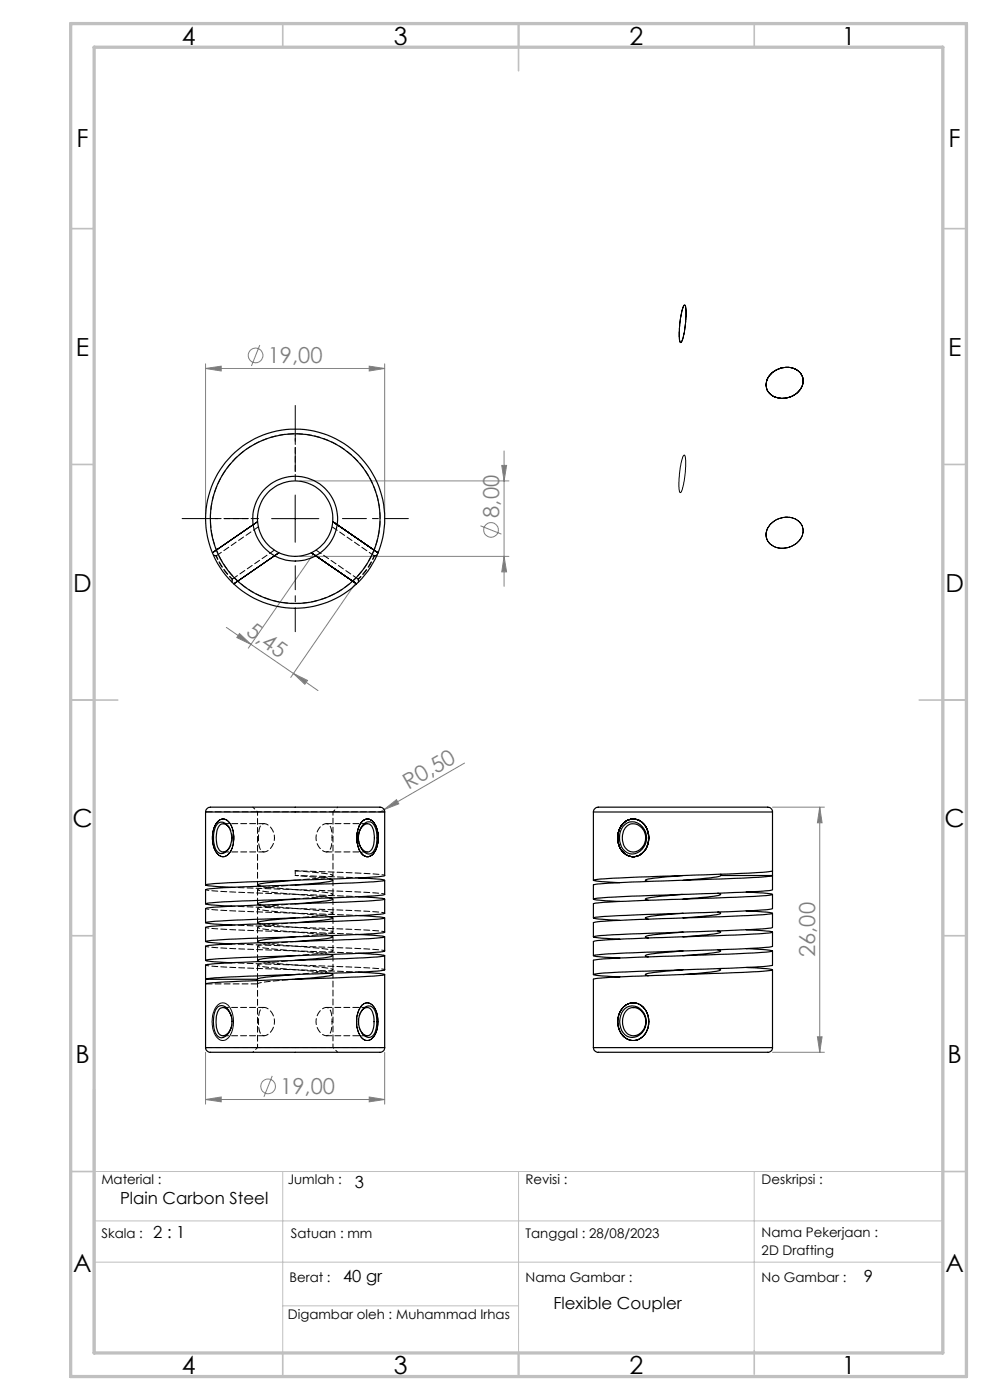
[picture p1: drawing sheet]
<svg xmlns="http://www.w3.org/2000/svg" width="210mm" height="297mm" viewBox="0 0 210 297" stroke-linecap="round" stroke-linejoin="round" font-family="sans-serif">
<g fill="none" stroke="#808080" stroke-width=".21">
<path d="M43.6 78.2l3.3-.5v1zM43.6 77.2v31.8M43.6 78.2h38M55.1 73.2l-1.8 4.4M78.3 77.7l3.3 .5-3.3 .5zM81.6 77.2v31.8M106.4 98.7h1.1l-.6 3.3zM106.9 95.7v28.7M63.6 102h44.3M63.6 118h44.3M66.5 117.5l-13.8 20M101.9 111.5l4.5 1.8"/>
<path d="M106.9 118l.6 3.3h-1.1zM48 133.1l5.2 3.6M50.8 134.4l2.4 2.3-3-1.4zM53.2 136.7l9 6.2M75.4 123.7l-13.7 20M62.2 142.9l5.3 3.6M62.2 142.9l3 1.5-.5 .8zM81.5 171.7l2.6-2.1 .5 .9zM81.5 171.7l-.9 .6M98.5 161.9l-17 9.8M163.9 171.2h11M173.9 171.2l.5 3.4h-1z"/>
<path d="M173.9 171.2v52M173.4 220h1l-.5 3.2zM43.6 233.3l3.3-.6v1zM43.6 223.2v11M43.6 233.3h38M57.7 228.2l-1.7 4.5M78.3 232.7l3.3 .6-3.3 .4zM81.6 223.2v11M163.9 223.2h11"/>
<circle cx="54.2" cy="75.4" r="1.55"/>
<circle cx="104.2" cy="112.4" r="1.56"/>
<circle cx="56.9" cy="230.5" r="1.55"/>
</g>
<g fill="none" stroke="#000" stroke-width=".21">
<path d="M145.1 64.8l.1-.1a4.9 4.9 0 0 1 .3 3.3l-.2 1.7a6.3 6.3 0 0 1-.9 3 2.85 2.85 0 0 1-.3-2.5l.3-2.8 .3-1.8zM163.7 79.2a4.3 4.3 0 0 1 6.2 .1 3.4 3.4 0 0 1-2.1 4.8 3.7 3.7 0 0 1-5.2-1.8l-.1-.9a3.3 3.3 0 0 1 1.2-2.2zM145 96.7l.1-.1a5.2 5.2 0 0 1 .3 3.2l-.3 2.3a3.7 3.7 0 0 1-.8 2.4 9.2 9.2 0 0 1-.1-4.7l.3-1.6zM45 117.3l9.6-6.6-9.6 6.6M57.6 110h10M59.2 117.3l-9.6 6.6M62.6 105v10M66 117.3l9.6 6.6M80.2 117.3l-9.6-6.6 9.6 6.6M163.4 111.2a4.3 4.3 0 0 1 6.6 .1 3.5 3.5 0 0 1-2.5 4.7 3.6 3.6 0 0 1-5-2.3l.2-1.4zM46.2 174.2a1.6 1.6 0 0 1 2.7 .7 5.9 5.9 0 0 1-.6 6.5 1.72 1.72 0 0 1-2.7-1 6 6 0 0 1 .6-6.2zM76.9 174.2a1.6 1.6 0 0 1 2.7 .7 5.8 5.8 0 0 1-.7 6.5 1.74 1.74 0 0 1-2.7-1 6 6 0 0 1 .7-6.2z"/>
<path d="M132 174.9a3.1 3.1 0 0 1 3.2-1 3.1 3.1 0 0 1 2.2 2.5 4 4 0 0 1-2.8 5.3 3.8 3.8 0 0 1-3.4-5.1l.2-.8zM46.2 213.2a1.68 1.68 0 0 1 2.8 .9 5.7 5.7 0 0 1-.8 6.3 1.62 1.62 0 0 1-2.6-.8 6 6 0 0 1 .6-6.4zM76.8 213.2a1.71 1.71 0 0 1 2.8 .9 5.8 5.8 0 0 1-.8 6.3 1.67 1.67 0 0 1-2.6-1 6.1 6.1 0 0 1 .6-6.2zM132.2 213.7a3 3 0 0 1 3.1-.8 3 3 0 0 1 2.1 2.4 3.9 3.9 0 0 1-3.1 5.4 3.8 3.8 0 0 1-3.2-4.8l.4-1.3z"/>
</g>
<path d="M20 259h180M20 248.5h180v38.5h-180zM60 248.5v38.5M110 248.5v38.5M160 248.5v38.1M20 267.8h180M60 277h50" fill="none" stroke="#c0c0c0" stroke-width=".21"/>
<g fill="none" stroke="#c0c0c0" stroke-width=".35">
<path d="M60 5v5M110 5v10M160 5v5M15 48.5h5M200 48.5h5M15 98.5h5M200 98.5h5M15 148.5h10M195 148.5h10M15 198.5h5M200 198.5h5M15 248.5h5"/>
<path d="M200 248.5h5M60 287v5M110 287v5M160 286.6v4.9"/>
</g>
<path d="M20 231v56" fill="none" stroke="#c0c0c0" stroke-width=".5"/>
<path d="M15 5h190v287h-190zM20 10h180v277h-180z" fill="none" stroke="#c0c0c0" stroke-width=".7"/>
<path d="M52.6 110h-14M62.6 100v-14M72.6 110h14M62.6 120v14" fill="none" stroke="#000" stroke-width=".21" stroke-dasharray="15.2 1.3 1.3 1.3" stroke-dashoffset="10.1"/>
<g fill="#808080">
<path d="M81.5 171.7l2.6-2.1 .5 .9z"/>
<path d="M43.6 233.3l3.3-.6v1zM78.3 232.7l3.3 .6-3.3 .4zM43.6 78.2l3.3-.5v1zM78.3 77.7l3.3 .5-3.3 .5z"/>
<path d="M173.9 171.2l.5 3.4h-1zM173.4 220h1l-.5 3.2zM106.4 98.7h1.1l-.6 3.3zM106.9 118l.6 3.3h-1.1z"/>
<path d="M50.8 134.4l2.4 2.3-3-1.4zM62.2 142.9l3 1.5-.5 .8z"/>
</g>
<g fill="none" stroke="#000" stroke-width=".25">
<path d="M43.6 172.3a1.26 1.26 0 0 1 1.7-1.1h30.9a18 18 0 0 1 5 .2l.3 .3 .1 .6M43.6 172.3h38M43.6 172.3v15.4M46.2 174.7a1.52 1.52 0 0 1 2.3 .7 4.2 4.2 0 0 1-.7 5.4 1.3 1.3 0 0 1-2.1-.7 5.6 5.6 0 0 1 .5-5.4zM48.5 175.4a1.3 1.3 0 0 0-1.5-.6 1.3 1.3 0 0 0-.9 1.3 4.6 4.6 0 0 0 .6 4.4 1.26 1.26 0 0 0 1.8-.4M76.2 176.6a2.14 2.14 0 0 1 2.1-1.8 3.5 3.5 0 0 1 1.1 3.5l-.2 1.1a1.33 1.33 0 0 1-1.1 1.3 1.33 1.33 0 0 1-1.5-.8l-.4-1M77.1 174.9a1.38 1.38 0 0 1 1.3-.5 1.38 1.38 0 0 1 1.1 .9 5.8 5.8 0 0 1-.5 5.6 1.53 1.53 0 0 1-2.3-.7 4.4 4.4 0 0 1 .4-5.3zM81.6 172.3v13.4a60.5 60.5 0 0 1-9.9 .7l-8.6 .3a279 279 0 0 0-19.4 1h-.1l.7 .2 4.9 .3M125.9 172.3a1.23 1.23 0 0 1 1.6-1.1h30.9a19.5 19.5 0 0 1 5 .2l.3 .3 .2 .6M125.9 172.3h38M125.9 172.3v14.5M132.2 175.3a2.63 2.63 0 0 1 4.4 .6 3.4 3.4 0 0 1 .1 3.5 3.4 3.4 0 0 1-3.1 1.7 3.8 3.8 0 0 1-1.4-5.8z"/>
<path d="M133.1 175.2a2.54 2.54 0 0 1 3.7 1.7 2.84 2.84 0 0 1-3.2 3.7 3.5 3.5 0 0 1-.5-5.4zM163.9 172.3l-.1 16.5a385.7 385.7 0 0 1-24.9 1.1l-9.8 .5-3.2 .3a17.1 17.1 0 0 0 4.7 .5h.9M62.6 198.8l-3.4 .2a13.4 13.4 0 0 0-4.6 .7l.6 .3M62.6 194.7l-3.4 .3a14.3 14.3 0 0 0-4.6 .8l.6 .2M62.6 190.7l-3.4 .3a13.4 13.4 0 0 0-4.6 .7l.6 .3M62.6 186.8l-3.4 .2a13.4 13.4 0 0 0-4.6 .7l.6 .3M70 198.5l.6 .3a28.6 28.6 0 0 1-7 .9h-1M70 194.5l.6 .3a19.9 19.9 0 0 1-5.9 .8l-2.1 .2M70 190.5l.4 .1 .2 .2a36.2 36.2 0 0 1-8 .9M70 186.5l.6 .3a28.6 28.6 0 0 1-7 .9h-1M76.1 198.3l5.5 .4a18.8 18.8 0 0 1-5.6 .5l-11.1 .5a272.8 272.8 0 0 0-21.2 1l-.1 3M76.1 194.2l4.4 .3 1.1 .3-1.6 .2-4 .3-11.1 .4a308.8 308.8 0 0 0-21.2 1l-.1 3"/>
<path d="M76.1 190.2l.8 .1a14.6 14.6 0 0 1 4.7 .5 269.7 269.7 0 0 1-22 1l-9.6 .4-6 .4-.4 .2v3M76.1 186.2l.8 .1a13.8 13.8 0 0 1 4.7 .5 177.3 177.3 0 0 1-18.5 .9 219.4 219.4 0 0 0-19.5 1v3M81.6 198.8v3h-.1a551.2 551.2 0 0 1-28.6 1.3l-6.3 .3-3 .3a20.3 20.3 0 0 0 5.6 .6M81.6 194.7v3a28.3 28.3 0 0 1-7 .6l-9.7 .4a308.8 308.8 0 0 0-21.2 1h-.1l.7 .2 4.9 .3M81.6 190.7v3a57.2 57.2 0 0 1-9.9 .7l-8.6 .3a225.7 225.7 0 0 0-19.4 1l-.1 .1 1.2 .2 4.4 .2M81.6 186.8v3a177.3 177.3 0 0 1-18.5 .9 240.7 240.7 0 0 0-19.4 1h-.1a19.1 19.1 0 0 0 5.6 .5M144.9 197.7l-2.5 .2a18.1 18.1 0 0 0-5.5 .9l.6 .2M144.9 193.7l-6.9 .7-1.1 .4 .6 .2M144.9 189.8l-3.6 .2a12.1 12.1 0 0 0-4.4 .7l.6 .3M144.9 185.7l-3.6 .3a12.8 12.8 0 0 0-4.4 .8l.6 .2M152.3 197.5l.6 .3a31.6 31.6 0 0 1-7.2 .9l-.8 .1M152.3 193.5l.6 .3a29.7 29.7 0 0 1-7.2 .9h-.8"/>
<path d="M152.3 189.5l.6 .3a40.2 40.2 0 0 1-8 .9M152.9 185.7l-.9 .4-1.3 .1-5.8 .6M152.9 185.7l10.9 .1a385.7 385.7 0 0 1-24.9 1.1l-9.8 .5-3.2 .3v3M152.9 185.5v.2M158.3 197.2l4.9 .4 .7 .2a184.2 184.2 0 0 1-17.9 .9 256.4 256.4 0 0 0-20 1h-.1v3M158.3 193.2l.6 .1a18.6 18.6 0 0 1 5 .4l-.1 .1a543.4 543.4 0 0 1-29.7 1.3l-6.7 .4-1.5 .2v3.1M158.3 189.2l3.6 .2 2 .4a26.7 26.7 0 0 1-6.5 .5l-13.2 .5a170.8 170.8 0 0 0-18.3 .9v3M163.9 197.7v3.1a184.2 184.2 0 0 1-17.9 .9 256.4 256.4 0 0 0-20 1h-.1l.6 .2 5 .3M163.9 193.7l-.1 3.1a543.4 543.4 0 0 1-29.7 1.3l-6.7 .4-1.5 .2a17.1 17.1 0 0 0 4.7 .5h.9M163.9 189.8v3a26.7 26.7 0 0 1-6.5 .5l-13.2 .5a170.8 170.8 0 0 0-18.3 .9 16 16 0 0 0 4.7 .5l.9 .1M163.9 184.7l-.1 .1a465.4 465.4 0 0 1-28.1 1.3l-8.3 .4-1.5 .2a17.1 17.1 0 0 0 4.7 .5l.9 .1M46.2 213.6a1.6 1.6 0 0 1 2.3 .7 4.1 4.1 0 0 1-1.1 5.8 1.58 1.58 0 0 1-1.9-1.5 6.5 6.5 0 0 1 .5-4.7z"/>
<path d="M49.1 215.6a2.46 2.46 0 0 0-1.8-1.9 1.84 1.84 0 0 0-1.4 1.9 4.3 4.3 0 0 0 .9 4 1.78 1.78 0 0 0 2.2-1.4l.1-.3M54.6 207.7v.3M62.6 206.8l-3.4 .2a13.4 13.4 0 0 0-4.6 .7M62.6 202.7l-3.4 .3a13.4 13.4 0 0 0-4.6 .7l.6 .3M70 206.5l.6 .3a28.6 28.6 0 0 1-7 .9h-1M70 202.5l.6 .3a27 27 0 0 1-7 .9h-1M76.1 206.2l.8 .1a13.8 13.8 0 0 1 4.7 .5 177.3 177.3 0 0 1-18.5 .9 279 279 0 0 0-19.4 1h-.1M76.1 202.2l3.8 .3 1.7 .3a235.7 235.7 0 0 1-20.2 1l-11.4 .4-4.3 .2-2.1 .3v17.5M76.7 214.4a1.27 1.27 0 0 1 1.5-.6 1.27 1.27 0 0 1 .9 1.3 4.8 4.8 0 0 1-.6 4.4 1.29 1.29 0 0 1-1.8-.4M77.1 214a1.47 1.47 0 0 1 1.6-.5 1.47 1.47 0 0 1 1 1.4 6.4 6.4 0 0 1-.4 4.6 1.43 1.43 0 0 1-2.5-.4 4.3 4.3 0 0 1 .3-5.1zM81.6 202.7v3a57.2 57.2 0 0 1-9.9 .7l-8.6 .3a279 279 0 0 0-19.4 1h-.1h11M81.6 206.8v15.4"/>
<path d="M132.6 214a2.83 2.83 0 0 1 4.4 2.1 3.1 3.1 0 0 1-4 3.7 3.9 3.9 0 0 1-.4-5.8zM132.8 214.5a2.39 2.39 0 0 1 4 1.1 2.89 2.89 0 0 1-2.9 4.1 3.3 3.3 0 0 1-1.2-5.1zM134.3 213.7h.1M144.9 205.7l-3.6 .3a12.8 12.8 0 0 0-4.4 .8l.6 .2M144.9 201.8l-3.6 .2a12.1 12.1 0 0 0-4.4 .7l.6 .3M152.3 205.5l.6 .3-2.2 .4-5.8 .6M152.3 201.5l.6 .3a40.2 40.2 0 0 1-8 .9M158.3 205.2l.6 .1a18.6 18.6 0 0 1 5 .4l-.1 .1a385.7 385.7 0 0 1-24.9 1.1l-8.7 .4-4.3 .4v14.5M158.3 201.3l3.6 .1 2 .4a26.7 26.7 0 0 1-6.5 .5l-26 .9-5.4 .5h-.1v3.1M163.9 201.8v2.9a26.7 26.7 0 0 1-6.5 .6l-26 .9-3.2 .2-2.3 .3a17.1 17.1 0 0 0 4.7 .5l.9 .1M163.9 205.7v16.5M43.6 222.2a1.27 1.27 0 0 0 1.7 1h35a1.04 1.04 0 0 0 1.3-1"/>
<path d="M43.6 222.2h38M125.9 222.2a1.24 1.24 0 0 0 1.6 1h35.1a1.05 1.05 0 0 0 1.3-1M125.9 222.2h38"/>
<circle cx="62.6" cy="110" r="19"/>
<circle cx="62.6" cy="110" r="8"/>
<circle cx="62.6" cy="110" r="18"/>
<circle cx="62.6" cy="110" r="9"/>
</g>
<g fill="none" stroke="#000" stroke-width=".21" stroke-dasharray="1.3 .6" stroke-dashoffset=".6">
<path d="M70.6 185.7v-13.5M76.1 198.2l-13.3-.5a227.3 227.3 0 0 1-19.1-.9l-.1-.1M76.1 194.2l-13.3-.5a227.3 227.3 0 0 1-19.1-.9l-.1-.1M76.1 190.2l-13.3-.5a227.3 227.3 0 0 1-19.1-.9l-.1-.1M76.1 186.2l-13.5-.5M81.6 197.7a409.7 409.7 0 0 0-27.5-1.3l-4.9-.2M81.6 193.7a409.7 409.7 0 0 0-27.5-1.3l-4.9-.2M81.6 189.7a409.7 409.7 0 0 0-27.5-1.3l-4.9-.2M81.6 185.7a213 213 0 0 0-19-1M49.1 217.9l.1-1.2M49.2 216.7l-.1-1.1M54.6 208.8v13.4"/>
<path d="M76.1 206.2l-13.3-.5a227.3 227.3 0 0 1-19.1-.9l-.1-.1M76.1 202.2l-13.3-.5a227.3 227.3 0 0 1-19.1-.9l-.1-.1M81.6 205.7a409.7 409.7 0 0 0-27.5-1.3l-4.9-.2M81.6 201.7a409.7 409.7 0 0 0-27.5-1.3l-4.9-.2"/>
</g>
<g fill="none" stroke="#000" stroke-width=".21" stroke-dasharray="1.3 .6">
<path d="M45.8 117.9l-.5-.2M45.9 117.9l-.6-.1M45.9 117.9h-.1M54.6 110h.1M54.8 111.8l-8.9 6.1M80 117.8l-.6 .1M80 117.7l-.6 .2M49.2 123.4l.1-.6M49.2 123.5v-.6M49.2 122.9l.1-.1M49.3 122.8l8.9-6.1M76 122.8l.1 .6"/>
<path d="M76 122.9v.6M48.6 175.5l-.2-.2M76.1 178.5v.2M76.1 176.8v.1M48.4 180.2l.2-.3M62.6 184.7h.1M62.6 185.7h.1M62.6 196.7h.1M62.6 192.7h.1M62.6 188.7h.1M62.6 198.7h.1M62.6 194.7h.1"/>
<path d="M62.6 190.7h.1M62.6 186.7h.1M62.6 199.7h.1M62.6 195.7h.1M62.6 191.7h.1M62.6 187.7h.1M62.6 197.7h.1M62.6 193.7h.1M62.6 189.7h.1M49.1 217.7l.1-.2M49.2 215.9l-.1-.2M62.6 200.7h.1"/>
<path d="M62.6 202.7h.1M62.6 206.7h.1M62.6 204.7h.1M62.6 203.7h.1M62.6 201.7h.1M62.6 205.7h.1M62.6 207.7h.1M76.7 218.9l.1 .3M76.8 214.4a3.9 3.9 0 0 0 0 4.7M76.8 214.3l-.1 .2"/>
</g>
<g fill="none" stroke="#000" stroke-width=".21" stroke-dasharray="1.3 .6" stroke-dashoffset=".3">
<path d="M62.6 128a18 18 0 0 1-15.7-26.7 18 18 0 0 1 31-.8 18 18 0 0 1-14.3 27.5h-1M49.3 177.7a3.6 3.6 0 0 0-.8-2.3M48.5 180.1a3.6 3.6 0 0 0 .8-2.4M62.6 198.7l3.2-.2a16.6 16.6 0 0 0 4.8-.8 10.5 10.5 0 0 0-4.3-.7l-11-1M62.6 194.7l3.2-.2a16.6 16.6 0 0 0 4.8-.8 10.5 10.5 0 0 0-4.3-.7l-11-1M62.6 190.7l3.2-.2a16.6 16.6 0 0 0 4.8-.8 10.5 10.5 0 0 0-4.3-.7l-11-1M70 198.5l-10.3-1a17.1 17.1 0 0 1-5.1-.8 24.7 24.7 0 0 1 6.8-.9l1.2-.1M70 194.5l-10.3-1a17.1 17.1 0 0 1-5.1-.8 24.7 24.7 0 0 1 6.8-.9l1.2-.1M70 190.5l-10.3-1a17.1 17.1 0 0 1-5.1-.8 24.7 24.7 0 0 1 6.8-.9l1.2-.1M62.6 206.7l3.2-.2a16.6 16.6 0 0 0 4.8-.8 10.5 10.5 0 0 0-4.3-.7l-11-1M62.6 202.7l3.2-.2a16.6 16.6 0 0 0 4.8-.8 10.5 10.5 0 0 0-4.3-.7l-11-1M70 206.5l-10.3-1a17.1 17.1 0 0 1-5.1-.8 24.7 24.7 0 0 1 6.8-.9l1.2-.1"/>
<path d="M70 202.5l-10.3-1a17.1 17.1 0 0 1-5.1-.8 24.7 24.7 0 0 1 6.8-.9l1.2-.1"/>
</g>
<g fill="none" stroke="#000" stroke-width=".21" stroke-dasharray="1.3 .6" stroke-dashoffset=".1">
<path d="M56 174.7h-8.7M78 174.7h-8.8M47.3 180.7h8.7M54.6 196.7v3M54.6 192.7v3M54.6 188.7v3M62.6 186.7l3.2-.2a16.6 16.6 0 0 0 4.8-.8 10.5 10.5 0 0 0-4.3-.7l-3.7-.3M69.2 180.7h8.8M70.6 189.7v-3M70.6 193.7v-3M70.6 197.7v-3M47.3 219.7h8.7"/>
<path d="M54.6 204.7v3M54.6 200.7v3M56 213.7h-8.7M69.2 219.7h8.7M70.6 201.7v-3M70.6 205.7v-3M77.9 213.7h-8.7"/>
</g>
<path d="M62.6 91v11M54.6 110h-11M67 116.7l9 6.2M79.4 117.9l-9-6.1M43.6 172.2h11M70.6 172.2h11M43.6 208.7h11M54.6 222.2h-11M81.6 222.2h-11" fill="none" stroke="#000" stroke-width=".21" stroke-dasharray="1.3 .6" stroke-dashoffset="-.1"/>
<path d="M79.4 117.9a14.9 14.9 0 0 1-3.4 4.9M54.6 172.2h8M62.6 172.2h8M76.2 176.6a4 4 0 0 0 0 2.3M54.6 208.7a24.7 24.7 0 0 1 6.8-.9l1.2-.1M54.6 208.7v-.7M62.6 222.2h-8M70.6 222.2h-8" fill="none" stroke="#000" stroke-width=".21" stroke-dasharray="1.3 .6" stroke-dashoffset=".4"/>
<path d="M53.6 171.2l1 1M58.2 177.7a2.82 2.82 0 0 1-2.3 3l-.2-.1a3.3 3.3 0 0 1-.9-2.8 3.6 3.6 0 0 1 .8-3 1.92 1.92 0 0 1 2.3 1.4l.3 1.5M70.4 177.7a3.5 3.5 0 0 0-.8-2.9 1.98 1.98 0 0 0-2.2 1.4 3.2 3.2 0 0 0 1.6 4.5 1.24 1.24 0 0 0 1.3-1.4l.1-1.6M70.6 172.2l1-1M70 186.5l-7.4-.8M58.2 216.7a2.82 2.82 0 0 0-2.3-3l-.2 .1a3.3 3.3 0 0 0-.9 2.9 3.6 3.6 0 0 0 .8 2.9 1.92 1.92 0 0 0 2.3-1.3l.3-1.6M70.4 216.7a3.5 3.5 0 0 1-.8 2.9 1.98 1.98 0 0 1-2.2-1.4 3.2 3.2 0 0 1 1.6-4.5 1.24 1.24 0 0 1 1.3 1.5l.1 1.5M54.6 222.2l-1 1M71.6 223.2l-1-1" fill="none" stroke="#000" stroke-width=".21" stroke-dasharray="1.3 .6" stroke-dashoffset=".7"/>
<path d="M79.4 117.9v.1a14.4 14.4 0 0 1-3.3 4.8l-.1 .1M49.2 122.9v-.1a14.4 14.4 0 0 1-3.3-4.8l-.1-.1M49.3 122.8a14.9 14.9 0 0 1-3.4-4.9M54.6 172.2v15.5M62.6 184.7v1M70.6 222.2v-15.5" fill="none" stroke="#000" stroke-width=".21" stroke-dasharray="1.3 .6" stroke-dashoffset=".5"/>
<g font-size="5.3">
<text x="38.5" y="9.5">4</text>
<text x="83.5" y="9.5">3</text>
<text x="133.6" y="9.5">2</text>
<text x="178.6" y="9.5">1</text>
<text x="16.2" y="31.3">F</text>
<text x="201.2" y="31.3">F</text>
<text x="16.1" y="75.5">E</text>
<text x="201.1" y="75.5">E</text>
<text x="15.5" y="125.5">D</text>
<text x="200.5" y="125.5">D</text>
<text x="15.4" y="175.5">C</text>
<text x="200.4" y="175.5">C</text>
<text x="16" y="225.5">B</text>
<text x="201" y="225.5">B</text>
<text x="15.5" y="269.8">A</text>
<text x="200.5" y="269.8">A</text>
<text x="38.5" y="291.5">4</text>
<text x="83.5" y="291.5">3</text>
<text x="133.6" y="291.5">2</text>
<text x="178.6" y="291.5">1</text>
</g>
<g font-size="4.7" fill="#808080">
<text x="56.8" y="77.1">19,00</text>
<text x="105.9" y="109.8" transform="rotate(-90 105.9 109.8)">8,00</text>
<text x="52" y="134.6" transform="rotate(35 52 134.6)">5,45</text>
<text x="86.7" y="167.6" transform="rotate(-30 86.7 167.6)">R0,50</text>
<text x="172.9" y="203" transform="rotate(-90 172.9 203)">26,00</text>
<text x="59.5" y="232.2">19,00</text>
</g>
<g font-size="3.5">
<text x="25.5" y="255.5">Plain Carbon Steel</text>
<text x="75.2" y="252.1">3</text>
<text x="32.5" y="262.6">2 : 1</text>
<text x="72.8" y="272">40 gr</text>
<text x="183.2" y="272">9</text>
<text x="117.4" y="277.8">Flexible Coupler</text>
</g>
<g font-size="2.8">
<text x="21.5" y="251.2">Material :</text>
<text x="61" y="251.2">Jumlah :</text>
<text x="111.5" y="251.2">Revisi :</text>
<text x="161.6" y="251.2">Deskripsi :</text>
<text x="21.5" y="262.7">Skala :</text>
<text x="61.7" y="262.7">Satuan : mm</text>
<text x="111.5" y="262.7">Tanggal : 28/08/2023</text>
<text x="161.6" y="262.4">Nama Pekerjaan :</text>
<text x="161.6" y="266.3">2D Drafting</text>
<text x="61.4" y="272">Berat :</text>
<text x="111.5" y="272">Nama Gambar :</text>
<text x="161.6" y="272">No Gambar :</text>
<text x="61.1" y="279.9">Digambar oleh : Muhammad Irhas</text>
</g>
</svg>
